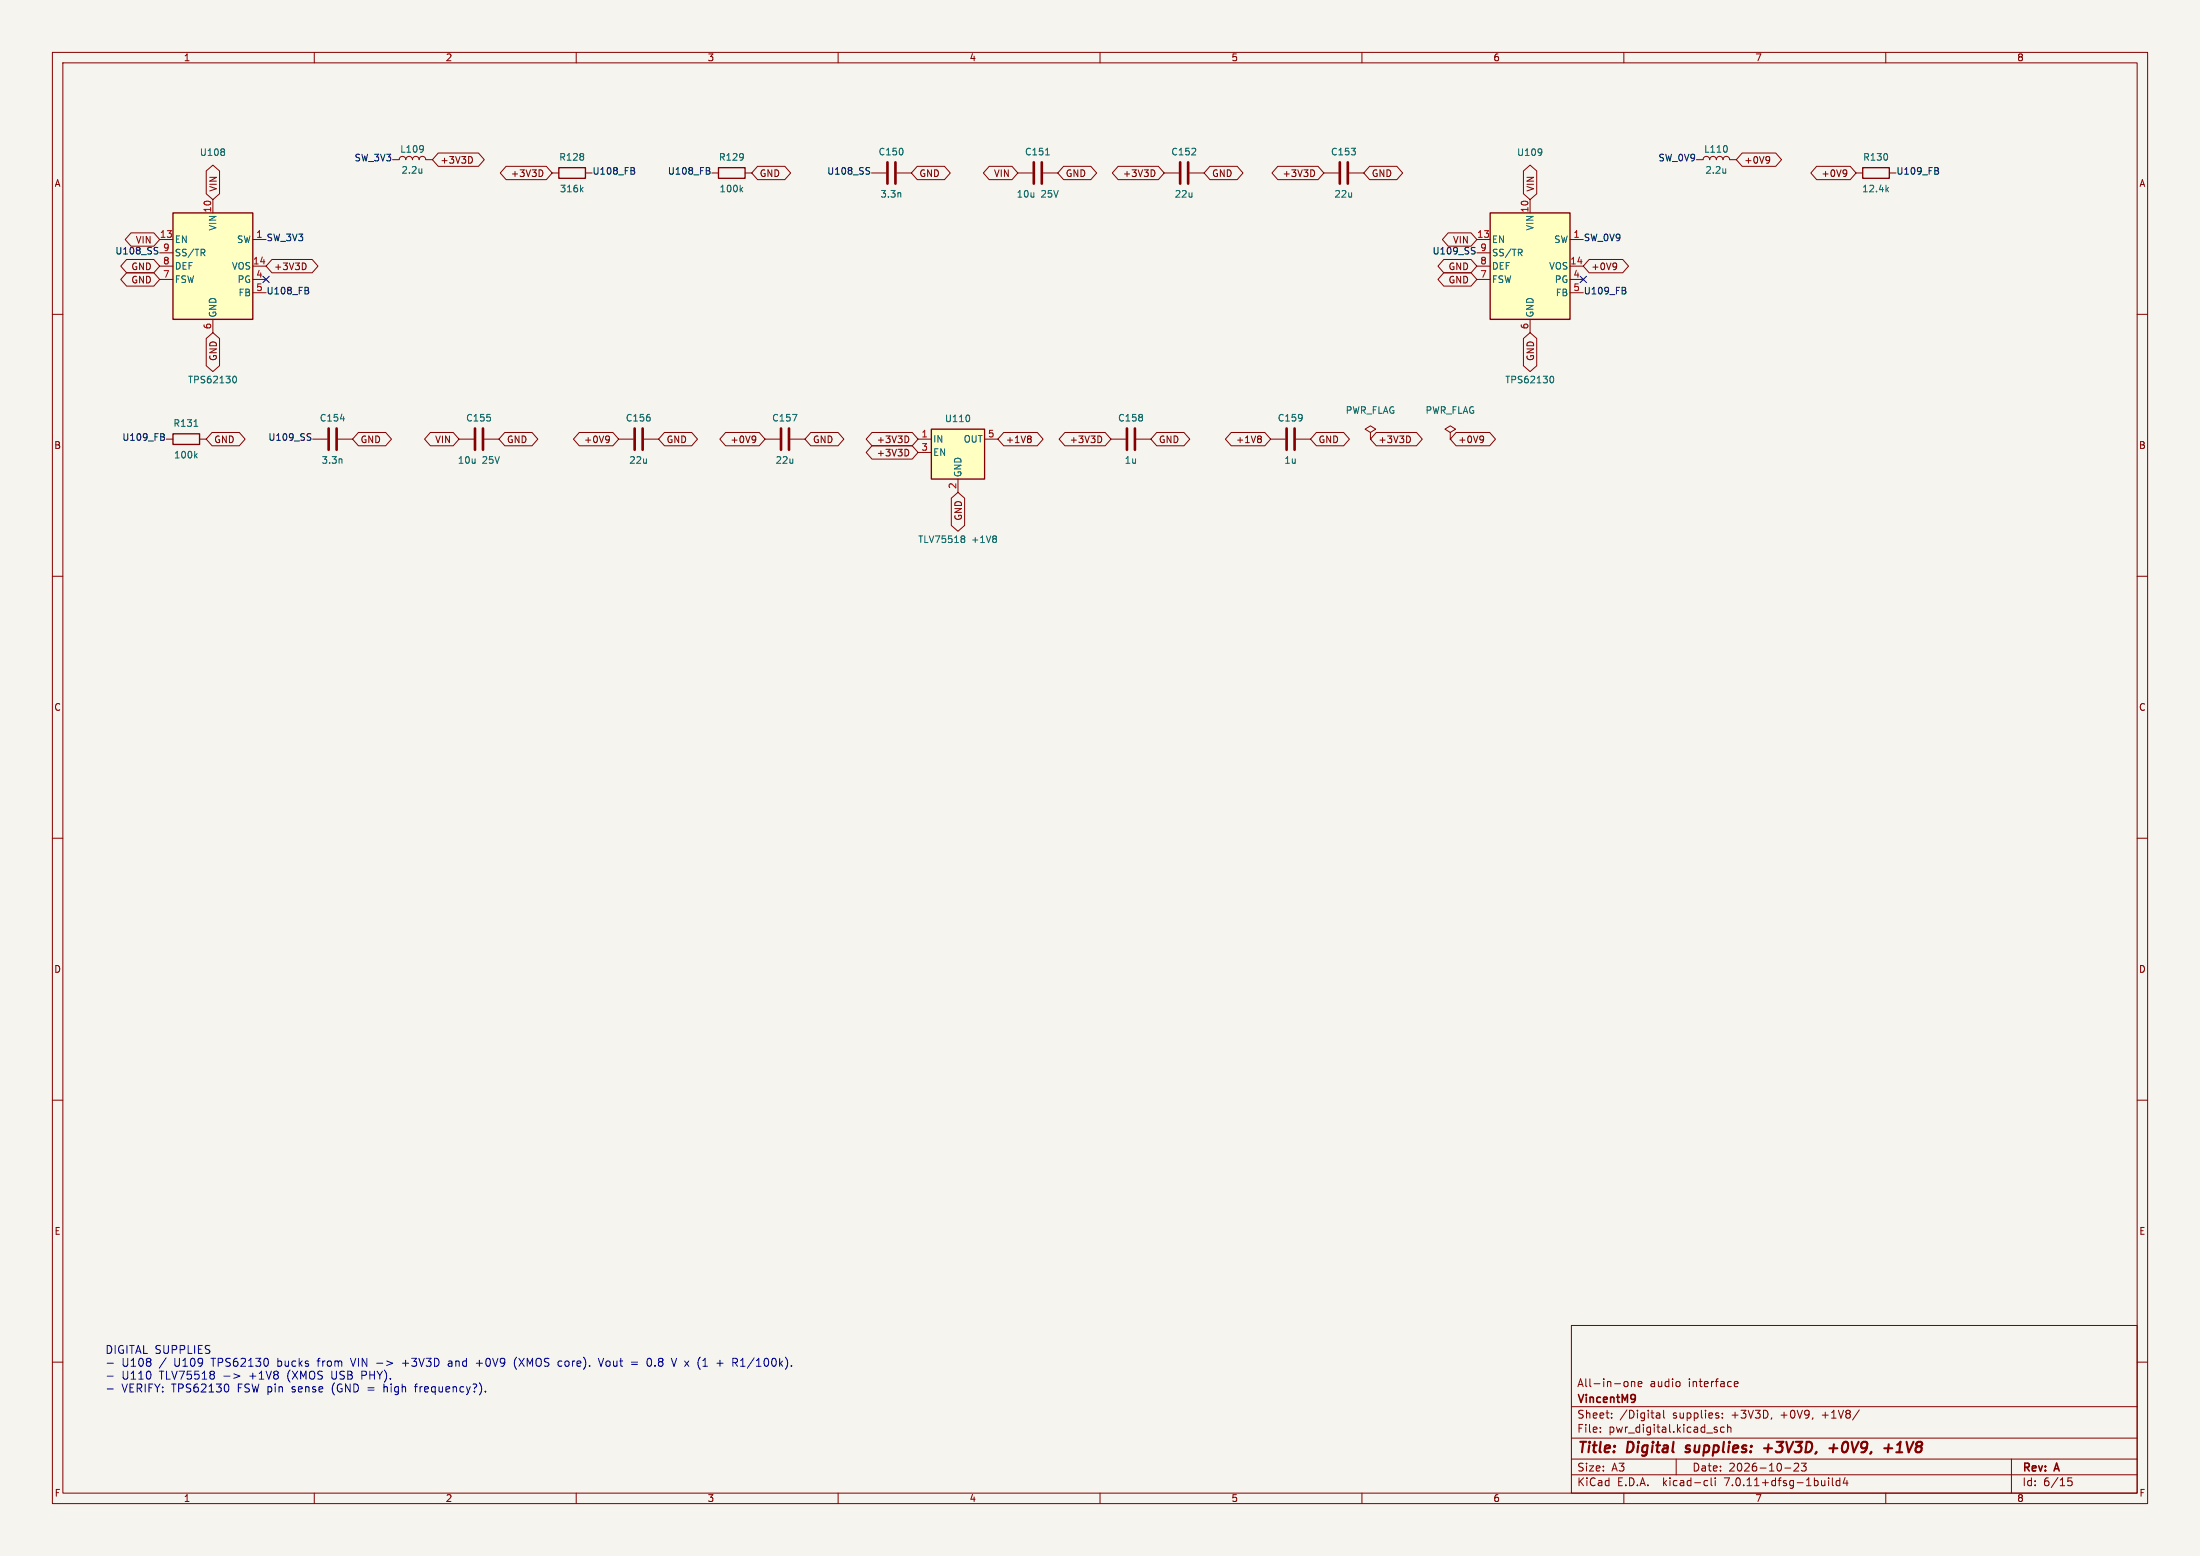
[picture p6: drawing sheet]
<svg xmlns="http://www.w3.org/2000/svg" width="420mm" height="297mm" viewBox="0 0 420 297" stroke-linecap="round" stroke-linejoin="round" font-family="sans-serif">
<path d="M0 0h420v297h-420z" fill="#f5f4ef" stroke="#f5f4ef" stroke-width=".19"/>
<g fill="none" stroke="#840000" stroke-width=".19">
<path d="M10 10h400v277h-400zM12 12h396v273h-396zM60 10v2M110 10v2M160 10v2M210 10v2M260 10v2M310 10v2M360 10v2M39.4 32.6l1.2-1.1 1.3 1.1v4.4l-1.3 1.1-1.2-1.1zM40.6 38.1v2.5M74.9 30.5h1.3a.64 .64 0 0 1 .6-.7 .64 .64 0 0 1 .7 .7 .64 .64 0 0 1 .6-.7 .64 .64 0 0 1 .6 .7 .64 .64 0 0 1 .7-.7 .64 .64 0 0 1 .6 .7 .64 .64 0 0 1 .6-.7 .64 .64 0 0 1 .7 .7h1.2"/>
<path d="M83.7 29.2h7.6l1.2 1.3-1.2 1.3h-7.6l-1.2-1.3zM89.9 29.9l.3 .5-.3 .7M96.6 31.8h7.7l1.1 1.2-1.1 1.3h-7.7l-1.1-1.3zM103.4 32.5l.2 .5-.2 .6M105.4 33h1.3M111.8 33h1.2M135.9 33h1.3M142.2 33h1.3M144.6 31.8h5.2l1.1 1.2-1.1 1.3h-5.2l-1.1-1.3zM166.4 33h2.8M171.2 33h2.8M175.1 31.8h5.2l1.1 1.2-1.1 1.3h-5.2l-1.1-1.3z"/>
<path d="M188.8 31.8h4.4l1.1 1.2-1.1 1.3h-4.4l-1.1-1.3zM194.3 33h2.8M199.1 33h2.8M203 31.8h5.2l1.2 1.2-1.2 1.3h-5.2l-1.1-1.3zM213.5 31.8h7.6l1.1 1.2-1.1 1.3h-7.6l-1.2-1.3zM220.2 32.5l.3 .5-.3 .6M222.2 33h2.8M227.1 33h2.8M231 31.8h5.2l1.1 1.2-1.1 1.3h-5.2l-1.1-1.3zM243.9 31.8h7.7l1.1 1.2-1.1 1.3h-7.7l-1.1-1.3zM250.7 32.5l.3 .5-.3 .6M252.7 33h2.8"/>
<path d="M257.6 33h2.7M261.5 31.8h5.2l1.1 1.2-1.1 1.3h-5.2l-1.2-1.3zM290.8 32.6l1.3-1.1 1.3 1.1v4.4l-1.3 1.1-1.3-1.1zM292.1 38.1v2.5M323.8 30.5h1.3a.64 .64 0 0 1 .7-.7 .64 .64 0 0 1 .6 .7 .64 .64 0 0 1 .6-.7 .64 .64 0 0 1 .7 .7 .64 .64 0 0 1 .6-.7 .64 .64 0 0 1 .6 .7 .64 .64 0 0 1 .7-.7 .64 .64 0 0 1 .6 .7h1.3M332.6 29.2h6.4l1.1 1.3-1.1 1.3h-6.4l-1.1-1.3zM337.6 29.9l.2 .2a.93 .93 0 0 1-.2 1M337.8 30.4l-.2 .3M346.8 31.8h6.4l1.1 1.2-1.1 1.3h-6.4l-1.1-1.3zM352.3 32.4l.3 .3v.4l-.3 .5M352.6 33l-.3 .2M354.3 33h1.3"/>
<path d="M360.7 33h1.2M10 60h2M24.2 52.1h5.2l1.1 1.2-1.1 1.3h-5.2l-1.1-1.3zM24.2 49.5h5.2l1.1 1.3-1.1 1.3h-5.2l-1.1-1.3zM25 44.4h4.4l1.1 1.3-1.1 1.3h-4.4l-1.1-1.3zM30.5 45.7h2.5M30.5 50.8h2.5M30.5 53.3h2.5M30.5 48.3h2.5M48.3 45.7h2.5M48.3 50.8h2.5M48.3 53.3h2.5"/>
<path d="M48.3 55.9h2.5M51.9 49.5h7.7l1.1 1.3-1.1 1.3h-7.7l-1.1-1.3zM58.2 50.3l.2 .4-.2 .7M275.6 49.5h5.2l1.1 1.3-1.1 1.3h-5.2l-1.1-1.3zM275.6 52.1h5.2l1.1 1.2-1.1 1.3h-5.2l-1.1-1.3zM276.5 44.4h4.3l1.1 1.3-1.1 1.3h-4.3l-1.1-1.3zM281.9 45.7h2.6M281.9 50.8h2.6M281.9 53.3h2.6M281.9 48.3h2.6M299.7 45.7h2.6M299.7 50.8h2.6"/>
<path d="M299.7 53.3h2.6M299.7 55.9h2.6M303.4 49.5h6.4l1.1 1.3-1.1 1.3h-6.4l-1.1-1.3zM308.4 50.2l.2 .2a.93 .93 0 0 1-.2 1M308.6 50.7l-.2 .3M408 60h2M39.4 64.6l1.2-1.1 1.3 1.1v5.2l-1.3 1.1-1.2-1.1zM40.6 61v2.5M290.8 64.6l1.3-1.1 1.3 1.1v5.2l-1.3 1.1-1.3-1.1zM292.1 61v2.5M31.7 83.8h1.3M38.1 83.8h1.3"/>
<path d="M40.5 82.5h5.2l1.1 1.3-1.1 1.3h-5.2l-1.1-1.3zM59.7 83.8h2.8M64.5 83.8h2.8M68.4 82.5h5.2l1.1 1.3-1.1 1.3h-5.2l-1.1-1.3zM82.2 82.5h4.3l1.1 1.3-1.1 1.3h-4.3l-1.2-1.3zM87.6 83.8h2.8M92.5 83.8h2.7M96.4 82.5h5.2l1.1 1.3-1.1 1.3h-5.2l-1.2-1.3zM110.6 82.5h6.4l1.1 1.3-1.1 1.3h-6.4l-1.1-1.3zM116.1 83.2l.2 .3a.94 .94 0 0 1-.2 .9M116.3 83.8l-.2 .2M118.1 83.8h2.8"/>
<path d="M122.9 83.8h2.8M126.8 82.5h5.2l1.2 1.3-1.2 1.3h-5.2l-1.1-1.3zM138.5 82.5h6.4l1.1 1.3-1.1 1.3h-6.4l-1.1-1.3zM144 83.2l.3 .3a.94 .94 0 0 1-.3 .9M144.3 83.8l-.3 .2M146 83.8h2.8M150.9 83.8h2.8M154.8 82.5h5.2l1.1 1.3-1.1 1.3h-5.2l-1.1-1.3zM166.5 82.5h7.6l1.2 1.3-1.2 1.3h-7.6l-1.1-1.3zM166.5 85.1h7.6l1.2 1.3-1.2 1.2h-7.6l-1.1-1.2zM173.2 83.3l.3 .5-.3 .6M173.2 85.8l.3 .5-.3 .7"/>
<path d="M175.3 83.8h2.5M175.3 86.4h2.5M181.6 95.1l1.3-1.1 1.3 1.1v5.2l-1.3 1.1-1.3-1.1zM182.9 91.4v2.6M188 83.8h2.5M191.6 82.5h6.4l1.1 1.3-1.1 1.3h-6.4l-1.1-1.3zM196.6 83.2l.3 .3-.3 .3 .3 .2v.2l-.3 .3M203.3 82.5h7.7l1.1 1.3-1.1 1.3h-7.7l-1.1-1.3zM210.1 83.3l.2 .5-.2 .6M212.1 83.8h2.8M216.9 83.8h2.8M220.8 82.5h5.2l1.1 1.3-1.1 1.3h-5.2l-1.1-1.3z"/>
<path d="M235 82.5h6.5l1.1 1.3-1.1 1.3h-6.5l-1.1-1.3zM240.6 83.2l.2 .3-.2 .3 .2 .2v.2l-.2 .3M242.6 83.8h2.8M247.4 83.8h2.8M251.3 82.5h5.2l1.1 1.3-1.1 1.3h-5.2l-1.1-1.3zM261.6 82.6l1-.7-1-.6-1 .6 1 .7v1.2M261.6 83.8h.1M262.7 82.5h7.7l1.1 1.3-1.1 1.3h-7.7l-1.1-1.3zM269 83.3l.3 .5-.3 .6M276.9 82.6l1-.7-1-.6-1.1 .6 1.1 .7v1.2M276.9 83.8h.1M278 82.5h6.4l1.1 1.3-1.1 1.3h-6.4l-1.1-1.3z"/>
<path d="M283 83.2l.2 .3a.93 .93 0 0 1-.2 .9M283.2 83.8l-.2 .2M10 110h2M408 110h2M10 160h2M408 160h2M10 210h2M408 210h2M10 260h2M300 253h108v32h-108zM408 260h2M300 278.5h108"/>
<path d="M300 274.5h108M300 268.5h108M305.5 273.2v.2M305.5 272.5v.1M307.7 270.5v.2M307.7 269.8v.1M310.3 263.7l.4 .1 .1 .2-.1 .5-.4 .2M311.4 263.8l.3-.1 .3 .1 .1 .9M311.4 263.7v1M312.7 264.2l.7-.2v-.2l-.5-.1-.2 .2 .1 .7h.6M316.2 270.5l.2 .2 .5-.1M316.2 269.8h.6l.1 .9"/>
<path d="M316.9 270l-.5 .1-.2 .2M317.6 269.2v1.3l.2 .2M320 278.5v3M320.7 263.8v.7M327.4 272.9l.4 .1 .1 .2-.2 .2h-.3M327.4 272.4l.4 .1M328.8 270.5v.2M328.8 269.8v.1M329.2 272.5l-.5-.1-.3 .3 .2 .6h.6M329.8 272.5l.2-.1 .4 .1v.9M329.8 271.9v1.5M331.1 264.2l.7-.2-.1-.2-.4-.1-.2 .2 .1 .7h.5"/>
<path d="M342.7 279.3l-.2 .1M343.1 279.3l.3 .3-.1 .3-.9 .9h1M344.8 279.3l-.5 .6 .4 .1v.6l-.2 .2-.6-.2M354.9 269.1l-1.2 1.9M384 278.5v6.5M60 285v2M110 285v2M160 285v2M210 285v2M260 285v2M300 281.5h108M310 285v2"/>
<path d="M325.6 282.6l.4 .1M326 283.5l-.4 .1M326.7 282.1v1.3l.2 .2M327.4 282.1v.1M327.4 282.6v1M340.7 280.2h1.2M349.1 282.1v.1M349.1 282.6v1M349.8 282.1v1.3l.2 .2M351.2 282.7l-.4-.1-.3 .3 .2 .6h.5M351.2 282.1v1.5M352.2 282l-.3 1.1h.9"/>
<path d="M352.6 282.6v1M360 285v2M395.5 282.1h-.7l-.1 .7 .2-.1h.5l.2 .2-.1 .5-.2 .2-.6-.2"/>
</g>
<path d="M321.7 277.1l.2 .1M322 276l-.1 .4M336.8 276.4h1.5M337.6 275.7l-.2 1.5M349.2 276.4h1.6M350.1 275.7l-.2 1.5M359.7 276.4h1.5M360.6 275.7l-.2 1.5M362 277.2h1.1" fill="none" stroke="#840000" stroke-width=".4"/>
<path d="M312 266.3h.1a1.27 1.27 0 0 1-.1 1.2M312.2 266.8l-.2 .2" fill="none" stroke="#840000" stroke-width=".3"/>
<g fill="none" stroke="#840000" stroke-width=".51">
<path d="M169.4 31v4.1M170.9 31v4.1M197.4 31v4.1M198.9 31v4.1M225.3 31v4.1M226.8 31v4.1M255.8 31v4.1M257.3 31v4.1M62.7 81.8v4.1M64.3 81.8v4.1M90.7 81.8v4.1M92.2 81.8v4.1"/>
<path d="M121.2 81.8v4.1M122.7 81.8v4.1M149.1 81.8v4.1M150.6 81.8v4.1M215.1 81.8v4.1M216.7 81.8v4.1M245.6 81.8v4.1M247.1 81.8v4.1"/>
</g>
<g fill="none" stroke="#006464" stroke-width=".19">
<path d="M42.8 28.5v.3M42.8 29.1v.5M80.5 32.2v.9M80.5 32.9v.1M80.8 27.9v.9M80.8 28.3v.2M110.9 36.1l.4 .5M111.3 35.8l-.5 .5M141.4 36.1l.4 .5M141.8 35.8l-.5 .5M171.9 36.8l.1 .8M199.6 29.6h.7"/>
<path d="M294.3 28.5v.9M294.3 29v.1M329.4 32.2v.9M329.4 32.9v.1M329.7 28v.8M360.2 36.1l.3 .5M360.5 35.8l-.5 .5M38.7 48.2l.4 .6M39 47.6l.1 .2-.1 .4M290.2 48.2l.4 .6M290.5 47.6l.1 .2-.1 .4M44.6 71.9l.1-.1a.68 .68 0 0 1 .5 .6 .68 .68 0 0 1-.5 .7l-.1-.1"/>
<path d="M65 79.9h.8M151.3 79.1h.8l-.5 1.3M185.1 79.5v.7M296.1 71.9l.1-.1a.68 .68 0 0 1 .4 .6 .68 .68 0 0 1-.4 .7l-.1-.1M37 81.4h.8M37.3 86.9l.3 .5M37.6 86.6l-.4 .5M65.2 87.6l.1 .8M183.7 102.3h.2l.3 .2-.3 .3M183.7 102.8h.2M183.9 102.8l.3 .3v.2l-.1 .2-.4 .1M190.2 102.4v.3"/>
<path d="M190.2 103v.4"/>
</g>
<path d="M106.7 32h5.1v2h-5.1zM137.2 32h5v2h-5zM355.6 32h5.1v2h-5.1zM33 40.6h15.3v20.4h-15.3zM284.5 40.6h15.2v20.4h-15.2zM33 82.8h5.1v2h-5.1zM177.8 81.9h10.2v9.5h-10.2z" fill="none" stroke="#840000" stroke-width=".25"/>
<g fill="#ffffc2" stroke="#ffffc2" stroke-width=".19">
<path d="M33 40.6h15.3v20.4h-15.3z"/>
<path d="M284.5 40.6h15.2v20.4h-15.2z"/>
<path d="M177.8 81.9h10.2v9.5h-10.2z"/>
</g>
<g fill="none" stroke="#0f0f0f" stroke-width=".19">
<path d="M120.9 32.6l.3 .2-.1 .3-.2 .2M121 32l.1 .2-.1 .3M135.2 32.6l.3 .2v.3l-.2 .2M135.4 32l.1 .2-.1 .3M165.8 32h.2M165.9 32.7l.1 .2-.1 .3M369.8 32.6l.3 .2-.1 .3-.1 .2M369.9 32l.1 .2-.1 .3M30 47.2l.1 .1M30 47.9l.1 .2-.1 .3M58.6 55.4l.3 .3v.3l-.2 .1M58.8 54.9l.1 .2-.1 .3"/>
<path d="M281.4 47.2l.2 .1M281.5 47.9l.1 .2-.1 .3M310.1 55.4l.3 .3-.1 .3-.1 .1M310.2 54.9l.1 .2-.1 .3M31.1 83.4l.3 .2-.1 .3-.1 .2M31.2 82.8l.1 .2-.1 .3M59.2 82.8h.1M59.2 83.5l.1 .2-.1 .3"/>
</g>
<g fill="none" stroke="#0000c2" stroke-width=".19">
<path d="M66.9 259.3l.5 1.5M86.1 259.8h-.5M98.6 259.1a1.75 1.75 0 0 0 0 2.3M107.1 259.8h.2M114.2 259.3l.5 1.5 .5-1.5M120.5 260h1.2M123.5 259.8l.2-.4 .2-.1a.82 .82 0 0 1 .3 1.3M129.2 259.3l-.5 1.5M137.4 259.6v1.2M140.6 259.3h-.7v1.5M141.4 259.7l.4-.4v1.5M20.5 260.2h1.1"/>
<path d="M20.5 262.7h1.1M20.5 265.1h1.1M40.9 261.9v.3M40.9 262.5v.6M43.5 264.3l.2 .8-.2 .5M44.6 262.2l1.2 .5-1.2 .4M69.1 261.7v1.5M69.1 262.5h.6M73.3 264.2v1.5M73.4 264.8h-.1M76.9 260.2h1.1M79.1 264.7h.6"/>
<path d="M79.5 264.2l-.2 .2v1.3M86.1 260.2h-.3a.3 .3 0 0 0-.2 .3 .3 .3 0 0 0 .2 .3h.3M90.9 260.2h1.2M92.7 265.6v.1M107.3 260.7l-.2 .1M120.5 260.4h1.2M134.2 260.8h.9M136.9 260.2h1.1M141.4 260.8h.8"/>
</g>
<path d="M50.2 52.7l1.2 1.2M51.4 52.7l-1.2 1.2M301.7 52.7l1.2 1.2M302.9 52.7l-1.2 1.2" fill="none" stroke="#000084" stroke-width=".19"/>
<g font-size="2.8" fill="#840000">
<text x="301" y="277.9">Title:</text>
<text x="310.6" y="277.9">Digital</text>
<text x="322.7" y="277.9">supplies:</text>
<text x="338.3" y="277.9">+3V3D,</text>
<text x="351.6" y="277.9">+0V9,</text>
<text x="362.9" y="277.9">+1V8</text>
</g>
<g font-size="2.1" fill="#0000c2">
<text x="20" y="258.7">DIGITAL SUPPLIES</text>
<text x="23.2" y="261.2">U108</text>
<text x="23.2" y="263.6">U110</text>
<text x="30.5" y="261.2">/</text>
<text x="30.5" y="263.6">TLV75518</text>
<text x="33.4" y="261.2">U109</text>
<text x="40.6" y="261.2">TPS62130</text>
<text x="42.7" y="263.6">-&gt;</text>
<text x="47.8" y="263.6">+1V8</text>
<text x="53.3" y="261.2">bucks</text>
<text x="55.2" y="263.6">(XMOS</text>
<text x="61.2" y="261.2">from</text>
<text x="63.8" y="263.6">USB</text>
<text x="67.7" y="261.2">VIN -&gt;</text>
<text x="69.7" y="263.6">PHY).</text>
<text x="77.8" y="261.2">+3V3D</text>
<text x="86.7" y="261.2">and</text>
<text x="92.1" y="261.2">+0V9</text>
<text x="99.6" y="261.2">(XMOS</text>
<text x="108.1" y="261.2">core).</text>
<text x="116.1" y="261.2">Vout</text>
<text x="122.4" y="261.2">=</text>
<text x="125.6" y="261.2">0.8</text>
<text x="130.5" y="261.2">V x</text>
<text x="139.5" y="261.2">+</text>
<text x="142.7" y="261.2">R1/100k).</text>
<text x="23.2" y="266.1">VERIFY: TPS62130</text>
<text x="45.5" y="266.1">FSW pin</text>
<text x="56.1" y="266.1">sense</text>
<text x="63.9" y="266.1">(GND</text>
<text x="70.9" y="266.1">=</text>
<text x="74.1" y="266.1">high</text>
<text x="80.2" y="266.1">frequency?).</text>
</g>
<g font-size="2.1" fill="#840000">
<text x="301" y="268.2">VincentM9</text>
<text x="301" y="265">All-in-one</text>
<text x="314.9" y="265">audio</text>
<text x="322.4" y="265">interface</text>
<text x="301" y="273.7">File:</text>
<text x="301" y="271">Sheet:</text>
<text x="307.1" y="273.7">pwr_digital.kicad_sch</text>
<text x="309.2" y="271">/Digital</text>
<text x="319.4" y="271">supplies:</text>
<text x="330.7" y="271">+3V3D,</text>
<text x="340.2" y="271">+0V9,</text>
<text x="348.2" y="271">+1V8/</text>
<text x="301" y="281.1">Size:</text>
<text x="307.6" y="281.1">A3</text>
<text x="323" y="281.1">Date:</text>
<text x="330" y="281.1">2026-10-23</text>
<text x="386" y="281.3">Rev:</text>
<text x="392.4" y="281.3">A</text>
<text x="301" y="283.9">KiCad</text>
<text x="308.7" y="283.9">E.D.A.</text>
<text x="317.6" y="283.9">kicad-cli</text>
<text x="329.5" y="283.9">7.0.11+dfsg-1build4</text>
<text x="386" y="283.9">Id:</text>
<text x="390.1" y="283.9">6/15</text>
</g>
<g font-size="1.8" fill="#840000">
<text x="35" y="11.9">1</text>
<text x="85" y="11.9">2</text>
<text x="135" y="11.9">3</text>
<text x="185" y="11.9">4</text>
<text x="235" y="11.9">5</text>
<text x="285" y="11.9">6</text>
<text x="335" y="11.9">7</text>
<text x="385" y="11.9">8</text>
<text x="10.3" y="35.9">A</text>
<text x="84" y="31.4">+3V3D</text>
<text x="97.4" y="34">+3V3D</text>
<text x="144.9" y="34">GND</text>
<text x="175.4" y="34">GND</text>
<text x="189.7" y="34">VIN</text>
<text x="203.4" y="34">GND</text>
<text x="214.3" y="34">+3V3D</text>
<text x="231.3" y="34">GND</text>
<text x="244.7" y="34">+3V3D</text>
<text x="261.8" y="34">GND</text>
<text x="332.9" y="31.4">+0V9</text>
<text x="347.6" y="34">+0V9</text>
<text x="408.3" y="35.9">A</text>
<text x="41.6" y="36.7" transform="rotate(-90 41.6 36.7)">VIN</text>
<text x="293.1" y="36.7" transform="rotate(-90 293.1 36.7)">VIN</text>
<text x="25" y="51.8">GND</text>
<text x="52.2" y="51.8">+3V3D</text>
<text x="276.4" y="51.8">GND</text>
<text x="303.7" y="51.8">+0V9</text>
<text x="25" y="54.3">GND</text>
<text x="276.4" y="54.3">GND</text>
<text x="41.6" y="69" transform="rotate(-90 41.6 69)">GND</text>
<text x="293.1" y="69" transform="rotate(-90 293.1 69)">GND</text>
<text x="10.3" y="85.9">B</text>
<text x="40.8" y="84.8">GND</text>
<text x="68.7" y="84.8">GND</text>
<text x="83" y="84.8">VIN</text>
<text x="96.7" y="84.8">GND</text>
<text x="111.4" y="84.8">+0V9</text>
<text x="127.2" y="84.8">GND</text>
<text x="139.3" y="84.8">+0V9</text>
<text x="155.1" y="84.8">GND</text>
<text x="167.3" y="84.8">+3V3D</text>
<text x="167.3" y="87.3">+3V3D</text>
<text x="191.9" y="84.8">+1V8</text>
<text x="204.1" y="84.8">+3V3D</text>
<text x="221.1" y="84.8">GND</text>
<text x="235.9" y="84.8">+1V8</text>
<text x="251.6" y="84.8">GND</text>
<text x="263.1" y="84.8">+3V3D</text>
<text x="278.3" y="84.8">+0V9</text>
<text x="408.2" y="85.9">B</text>
<text x="183.8" y="99.5" transform="rotate(-90 183.8 99.5)">GND</text>
<text x="10.3" y="135.9">C</text>
<text x="408.2" y="135.9">C</text>
<text x="10.3" y="185.9">D</text>
<text x="408.2" y="185.9">D</text>
<text x="10.3" y="235.9">E</text>
<text x="408.3" y="235.9">E</text>
<text x="10.3" y="285.9">F</text>
<text x="35" y="286.9">1</text>
<text x="85" y="286.9">2</text>
<text x="135" y="286.9">3</text>
<text x="185" y="286.9">4</text>
<text x="235" y="286.9">5</text>
<text x="285" y="286.9">6</text>
<text x="335" y="286.9">7</text>
<text x="385" y="286.9">8</text>
<text x="408.3" y="285.9">F</text>
</g>
<g font-size="1.8" fill="#006464">
<text x="38.1" y="30">U108</text>
<text x="76.3" y="29.3">L109</text>
<text x="167.6" y="29.9">C150</text>
<text x="195.6" y="29.9">C151</text>
<text x="223.5" y="29.9">C152</text>
<text x="254" y="29.9">C153</text>
<text x="289.5" y="30">U109</text>
<text x="325.2" y="29.3">L110</text>
<text x="76.6" y="33.3">2.2u</text>
<text x="106.7" y="30.9">R128</text>
<text x="137.1" y="30.9">R129</text>
<text x="325.5" y="33.3">2.2u</text>
<text x="355.6" y="30.9">R130</text>
<text x="106.8" y="36.9">316k</text>
<text x="137.3" y="36.9">100k</text>
<text x="168" y="37.9">3.3n</text>
<text x="194" y="37.9">10u</text>
<text x="198.7" y="37.9">25V</text>
<text x="224.2" y="37.9">22u</text>
<text x="254.7" y="37.9">22u</text>
<text x="355.4" y="36.9">12.4k</text>
<text x="33.3" y="46.6">EN</text>
<text x="41.5" y="44.1" transform="rotate(-90 41.5 44.1)">VIN</text>
<text x="45.1" y="46.6">SW</text>
<text x="284.7" y="46.6">EN</text>
<text x="293" y="44.1" transform="rotate(-90 293 44.1)">VIN</text>
<text x="296.6" y="46.6">SW</text>
<text x="33.3" y="51.7">DEF</text>
<text x="33.3" y="49.1">SS/TR</text>
<text x="44.2" y="51.7">VOS</text>
<text x="284.7" y="51.7">DEF</text>
<text x="284.7" y="49.1">SS/TR</text>
<text x="295.6" y="51.7">VOS</text>
<text x="33.3" y="54.2">FSW</text>
<text x="45.3" y="54.2">PG</text>
<text x="45.4" y="56.7">FB</text>
<text x="284.7" y="54.2">FSW</text>
<text x="296.7" y="54.2">PG</text>
<text x="296.9" y="56.7">FB</text>
<text x="41.5" y="60.7" transform="rotate(-90 41.5 60.7)">GND</text>
<text x="293" y="60.7" transform="rotate(-90 293 60.7)">GND</text>
<text x="35.8" y="73.4">TPS62130</text>
<text x="287.3" y="73.4">TPS62130</text>
<text x="33" y="81.7">R131</text>
<text x="60.9" y="80.7">C154</text>
<text x="88.9" y="80.7">C155</text>
<text x="119.4" y="80.7">C156</text>
<text x="147.3" y="80.7">C157</text>
<text x="180.3" y="80.8">U110</text>
<text x="213.3" y="80.7">C158</text>
<text x="243.8" y="80.7">C159</text>
<text x="256.8" y="79.2">PWR_FLAG</text>
<text x="272" y="79.2">PWR_FLAG</text>
<text x="33.1" y="87.7">100k</text>
<text x="61.3" y="88.7">3.3n</text>
<text x="87.3" y="88.7">10u</text>
<text x="92.1" y="88.7">25V</text>
<text x="120" y="88.7">22u</text>
<text x="148" y="88.7">22u</text>
<text x="178.1" y="84.7">IN</text>
<text x="178.1" y="87.2">EN</text>
<text x="183.9" y="84.7">OUT</text>
<text x="214.6" y="88.7">1u</text>
<text x="245.1" y="88.7">1u</text>
<text x="183.7" y="91.2" transform="rotate(-90 183.7 91.2)">GND</text>
<text x="175.2" y="103.8">TLV75518</text>
<text x="185.5" y="103.8">+1V8</text>
</g>
<g font-size="1.8" fill="#0f0f0f">
<text x="67.6" y="31">SW_3V3</text>
<text x="113" y="33.5">U108_FB</text>
<text x="127.4" y="33.5">U108_FB</text>
<text x="157.8" y="33.5">U108_SS</text>
<text x="316.5" y="31">SW_0V9</text>
<text x="361.9" y="33.5">U109_FB</text>
<text x="25.8" y="46.7">VIN</text>
<text x="50.8" y="46.2">SW_3V3</text>
<text x="277.3" y="46.7">VIN</text>
<text x="302.3" y="46.2">SW_0V9</text>
<text x="21.9" y="48.8">U108_SS</text>
<text x="273.4" y="48.8">U109_SS</text>
<text x="50.8" y="56.4">U108_FB</text>
<text x="302.3" y="56.4">U109_FB</text>
<text x="23.3" y="84.3">U109_FB</text>
<text x="51.1" y="84.3">U109_SS</text>
</g>
<g font-size="1.8" fill="#a90000">
<text x="40.4" y="40.7" transform="rotate(-90 40.4 40.7)">10</text>
<text x="291.8" y="40.7" transform="rotate(-90 291.8 40.7)">10</text>
<text x="30.4" y="45.5">13</text>
<text x="48.8" y="45.5">1</text>
<text x="281.9" y="45.5">13</text>
<text x="300.3" y="45.5">1</text>
<text x="31" y="53.1">7</text>
<text x="31" y="50.5">8</text>
<text x="31" y="48">9</text>
<text x="48.2" y="50.5">14</text>
<text x="48.8" y="53.1">4</text>
<text x="282.5" y="53.1">7</text>
<text x="282.5" y="50.5">8</text>
<text x="282.5" y="48">9</text>
<text x="299.7" y="50.5">14</text>
<text x="300.3" y="53.1">4</text>
<text x="48.8" y="55.6">5</text>
<text x="300.3" y="55.6">5</text>
<text x="40.4" y="62.9" transform="rotate(-90 40.4 62.9)">6</text>
<text x="291.8" y="62.9" transform="rotate(-90 291.8 62.9)">6</text>
<text x="175.8" y="83.6">1</text>
<text x="188.5" y="83.6">5</text>
<text x="175.8" y="86.1">3</text>
<text x="182.6" y="93.4" transform="rotate(-90 182.6 93.4)">2</text>
</g>
</svg>
